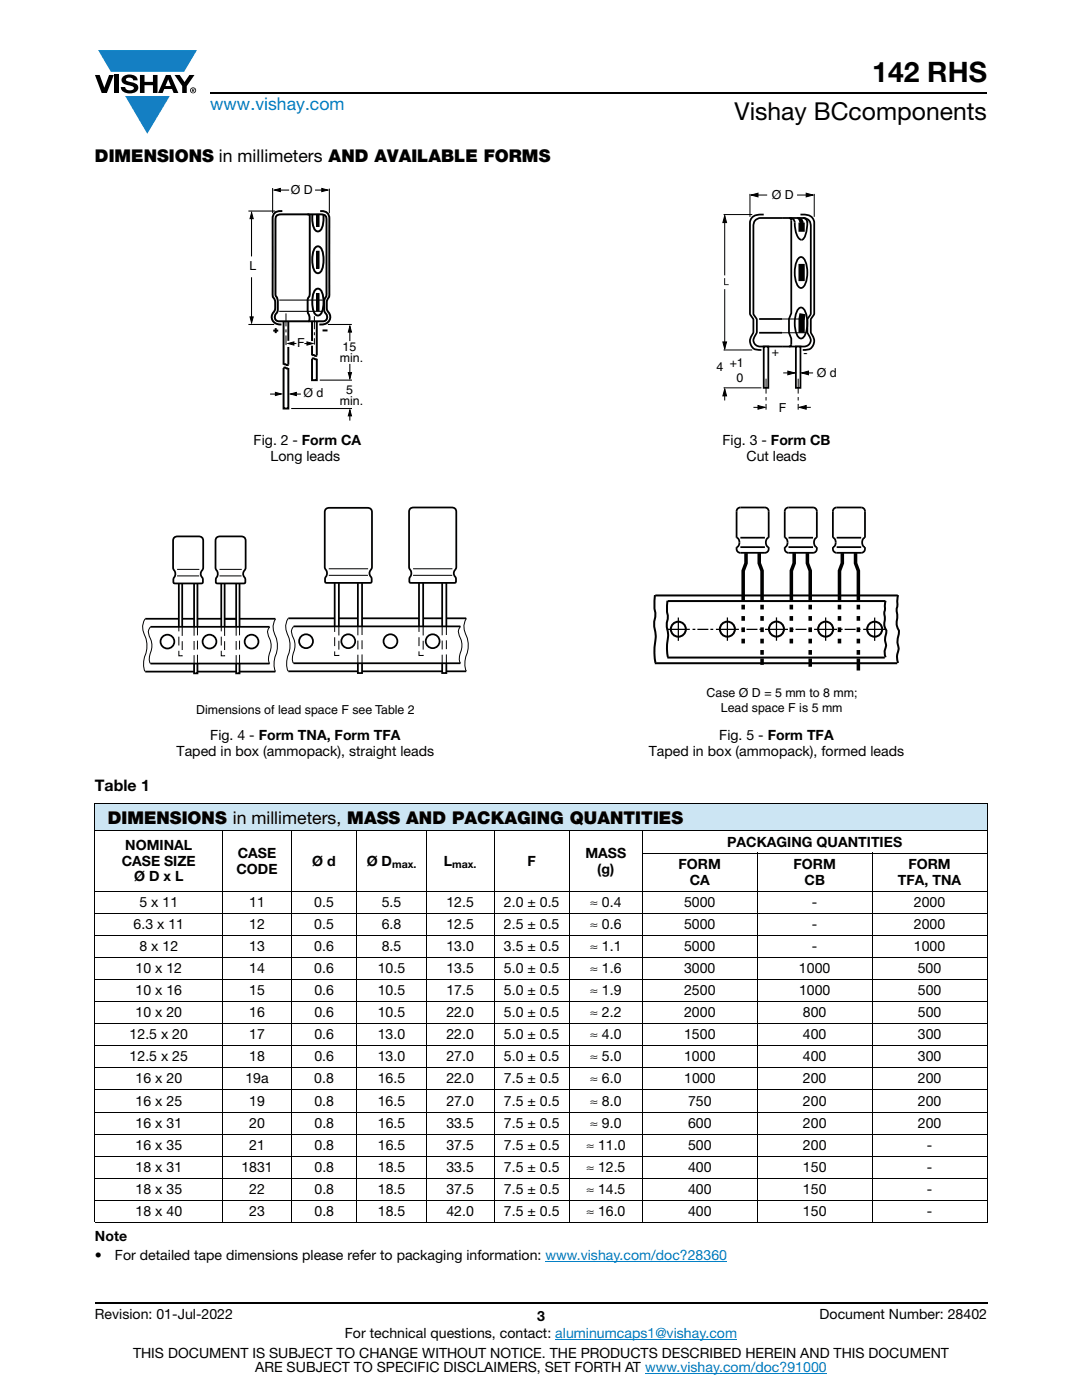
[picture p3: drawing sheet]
<svg xmlns="http://www.w3.org/2000/svg" width="216mm" height="279mm" viewBox="0 0 216 279" stroke-linecap="round" stroke-linejoin="round" font-family="sans-serif">
<g fill="#147fc3">
<path d="M19.6 10h19.7l-2.6 4.3h-1.1h-13.5z"/>
<path d="M25 19.2h8.9l-4.5 7.5z"/>
</g>
<g fill="#000">
<path d="M18.9 15h1l.9 2.5 1-2.5h.9l-1.4 3.6h-1zM22.9 15h.9v3.6h-.9zM24.6 15.3a2.1 2.1 0 0 1 2.8 .3l.1 .4h-.9a.79 .79 0 0 0-.7-.5 .79 .79 0 0 0-.8 .4l.3 .3 1 .2a1.08 1.08 0 0 1 1.2 1 1.08 1.08 0 0 1-1.1 1.2 1.73 1.73 0 0 1-2.4-1.2h.9a.96 .96 0 0 0 .8 .6 .96 .96 0 0 0 .9-.4 1.31 1.31 0 0 0-1.2-.6 1.03 1.03 0 0 1-1.1-.6 1.03 1.03 0 0 1 .2-1.1zM27.9 15h.9v1.3h1.7v-1.3h.9v3.6h-.9v-1.6h-1.7v1.6h-.9zM34.8 15h1.1l.9 1.4 1-1.4h1l-1.5 2.2v1.4h-.9v-1.4zM54.7 37.9l1.2-.3v.6zM64.2 37.6l1.2 .3-1.2 .3zM50.2 42.4l.3 1.2h-.6zM49.9 63.2h.6l-.3 1.2zM55 78.3l1.1 .3-1.1 .3zM57.5 68.6l1.1-.4v.7zM57.9 78.6l1.2-.3v.7z"/>
<path d="M61.3 68.2l1.2 .4-1.2 .3zM69.8 65.1l.3 1.2h-.6zM69.5 74.4h.6l-.3 1.2zM69.8 81.8l.3 1.2h-.6z"/>
<path d="M33.6 15.9l.5 1.3h-1.1zM33.1 15l-1.6 3.6h1l.3-.8h1.5l.3 .8h1l-1.6-3.6z"/>
<path d="M38.4 17.8h.2v.2h-.2zM38.3 17.7v.7h.1v-.3l.4 .3-.2-.3 .2-.2-.1-.2z"/>
<path d="M38.1 18a.46 .46 0 0 1 .9 0 .46 .46 0 0 1-.9 0zM37.9 18a.6 .6 0 0 0 1.2 0 .6 .6 0 0 0-1.2 0z"/>
</g>
<path d="M42 18.6h155M18.9 260h178.1" fill="none" stroke="#000" stroke-width=".36"/>
<path d="M108.8 251.7h36.3M110.8 267.3h36.3M128.7 274h36.3" fill="none" stroke="#007ec4" stroke-width=".2"/>
<g fill="none" stroke="#000" stroke-width=".39">
<path d="M55.3 43l.9-.2h8.3a.89 .89 0 0 1 .7 1.2l-.1 15a3.9 3.9 0 0 0-.2 3.4 .97 .97 0 0 1 .3 1.3 .97 .97 0 0 1-1.2 .4h-7.1a2.12 2.12 0 0 1-2-.4 1.33 1.33 0 0 1 .5-1.5v-.4a4.1 4.1 0 0 0-.4-2.8v-14.6a1.74 1.74 0 0 1 .3-1.4zM56.3 42.1a1.57 1.57 0 0 0-1.9 2v14.9a3.4 3.4 0 0 1-.1 3.8 1.6 1.6 0 0 0 1.9 2M61.3 42.8l.5 .1v.2v15.7a5.8 5.8 0 0 0-.3 3.8 1.29 1.29 0 0 1 0 1.5M62.3 42.8a4.5 4.5 0 0 0 .8 3.3 .84 .84 0 0 0 1.2-.7l.2-1.2v-1.4M62.8 49.5a.71 .71 0 0 1 1.2 0 5.5 5.5 0 0 1 0 4.7 .71 .71 0 0 1-1.2 0 5.5 5.5 0 0 1 0-4.7zM62.8 58a.71 .71 0 0 1 1.2 0 5.5 5.5 0 0 1 0 4.6 .71 .71 0 0 1-1.2 0 5.5 5.5 0 0 1 0-4.6zM63.9 42.1a1.53 1.53 0 0 1 1.8 2v15.1a3.2 3.2 0 0 0 .1 3.6 1.66 1.66 0 0 1-2.1 2M56.6 73.4h.9v8.1h-.9zM56.6 64.1v8.7h.9v-3.6M57.5 64.1v3.9M62.3 71.6l.3-.1 .5 .2 .1-.1v4.3h-.9zM62.3 64.1v4"/>
<path d="M63.2 64.1v6.8l-.1 .1-.5-.2-.3 .1v-1.9"/>
</g>
<path d="M63.4 42.8v2.4M63.4 50.1v3.4M63.4 58.6v3.4" fill="none" stroke="#000" stroke-width=".45"/>
<g fill="none" stroke="#000" stroke-width=".2">
<path d="M54.7 37.9l1.2-.3v.6zM64.2 37.6l1.2 .3-1.2 .3zM50.2 42.4l.3 1.2h-.6zM63.2 50.1h.5v3.4h-.5zM63.2 58.6h.5v3.4h-.5zM63.2 42.8h.5v2.4h-.5zM49.9 63.2h.6l-.3 1.2zM55 78.3l1.1 .3-1.1 .3zM57.1 62.5v2.6M57.1 65.7v.6M57.1 66.9v2M57.5 68.6l1.1-.4v.7z"/>
<path d="M57.9 78.6l1.2-.3v.7zM61.3 68.2l1.2 .4-1.2 .3zM62.7 63.1v2.6M62.7 66.3v.6M62.7 67.5v1.3M69.5 74.4h.6l-.3 1.2zM69.8 65.1l.3 1.2h-.6zM69.8 81.8l.3 1.2h-.6z"/>
</g>
<g fill="none" stroke="#000" stroke-width=".21">
<path d="M54.4 37.5v5M55 37.9h2.7M62.9 37.9h2.1M65.7 37.6v5M49.6 42.1h5.3M50.2 42.7v8.5M50.2 55.3v8.8M55.7 59.9h8.7M49.6 64.8h5.1M53.9 78.6h2M55.7 62.1h8.7M57.9 68.6h1.2"/>
<path d="M58.1 78.6h1.9M60.7 68.6h1.3M63.8 75.9h6.4M65.4 64.8h4.8M69.8 65.2v2.9M69.8 72.6v2.9M58.1 81.5h12.1M69.8 82v1.9"/>
</g>
<path d="M54.5 66h1M55 65.5v1M64.4 65.9h1" fill="none" stroke="#000" stroke-width=".4"/>
<path d="M152.4 42.8h-.4a1.93 1.93 0 0 0-2.4 2.3v16.5a2.05 2.05 0 0 0 .7 2.1v1.4a2.84 2.84 0 0 1-.6 2.4 1.83 1.83 0 0 0 2.2 2.3M156.1 43.5h-3.6a1.65 1.65 0 0 0-2.2 2v16.1a2.05 2.05 0 0 0 .7 2.1v1.4a2.75 2.75 0 0 1-.6 2.4 1.32 1.32 0 0 0 1.6 1.7h4.1" fill="none" stroke="#000" stroke-width=".35"/>
<path d="M152.4 69.2h.9v8.2h-.9z" fill="#fff"/>
<path d="M156.1 43.5h3.5a1.65 1.65 0 0 1 2.2 2v16.1a2.05 2.05 0 0 1-.7 2.1v1.4a2.75 2.75 0 0 0 .6 2.4 1.32 1.32 0 0 1-1.6 1.7h-4M157.4 43.5l.3 .1 .2 .4v18.5l-.5 1.2v2.7l.5 1.2v1.1l-.2 .4-.3 .1M159.7 42.8h.4a1.93 1.93 0 0 1 2.4 2.3v16.5a2.05 2.05 0 0 1-.7 2.1v1.4a2.84 2.84 0 0 0 .6 2.4 1.83 1.83 0 0 1-2.2 2.3M151.5 63.7h4.6M151.5 66.4h4.6M152.4 69.2h.9v8.2h-.9z" fill="none" stroke="#000" stroke-width=".35"/>
<path d="M158.8 69.2h.9v8.2h-.9z" fill="#fff"/>
<g fill="none" stroke="#000" stroke-width=".35">
<path d="M157.7 43.5a.92 .92 0 0 1 .9 .9v.8a2.62 2.62 0 0 0 1.4 2.7 1.54 1.54 0 0 0 .8-1.4l.3-2.3M159.5 51.4l.3-.1a1.67 1.67 0 0 1 1.1 1.5 5.4 5.4 0 0 1-.7 4.6l-.4 .1a1.67 1.67 0 0 1-1.1-1.6 5.4 5.4 0 0 1 .8-4.5zM160.2 43.5a.92 .92 0 0 1 .9 .9M158.8 69.2h.9v8.2h-.9zM159.5 61.5l.3-.1a1.67 1.67 0 0 1 1.1 1.5 5.4 5.4 0 0 1-.7 4.5l-.4 .2a1.67 1.67 0 0 1-1.1-1.6 5.4 5.4 0 0 1 .8-4.5zM34.8 107.3l.7-.2h3.7a1.01 1.01 0 0 1 1.3 .8v5.6a1.28 1.28 0 0 0 0 2v.7l-.4 .2h-5.4a1.46 1.46 0 0 1 .3-1.6 1.43 1.43 0 0 0-.4-1.3l-.1-5.6zM35.7 116.4v8.7M36.4 116.4v8.7M38.7 116.5v8.6M39.4 116.5v8.6M43.2 107.3l.7-.2h3.8a1.01 1.01 0 0 1 1.3 .8v5.6a1.28 1.28 0 0 0-.1 2v.7l-.3 .2h-5.4a1.46 1.46 0 0 1 .2-1.6 1.43 1.43 0 0 0-.4-1.3v-5.6zM44.2 116.4v8.7"/>
<path d="M44.8 116.4v8.7M47.1 116.5v8.6M47.8 116.5v8.6M65 101.6a9.9 9.9 0 0 1 3.7-.3h3.4a2.18 2.18 0 0 1 2.1 .5v11.6a1.29 1.29 0 0 0-.1 1.9l.1 .8-.4 .2h-8.8a1.46 1.46 0 0 1 .2-1.6 1.44 1.44 0 0 0-.4-1.3v-11.2zM66.8 116.3v8.8M67.6 116.3v8.8M71.4 116.4v8.7M72.2 116.4v8.6M81.9 101.5a9.9 9.9 0 0 1 3.6-.2h3.4a2.18 2.18 0 0 1 2.1 .5v11.6a1.29 1.29 0 0 0 0 1.9v.8l-.4 .2h-8.8a1.46 1.46 0 0 1 .2-1.6 1.44 1.44 0 0 0-.3-1.3l-.1-11.3zM83.6 116.3v8.8M84.4 116.3v8.8M88.2 116.4v8.7"/>
<path d="M89.1 116.4v8.6M29 134h9.7M29 123.5h6.7M30 132.4h23.8M30 125.1h23.8M36.4 123.5h2.3M38.7 132.4v2h.7v-2M39.4 134h7.7M39.4 123.5h4.7M44.8 123.5h2.3M47.1 132.4v2h.7v-2M47.9 123.5h7"/>
<path d="M47.9 134h7M57.5 134h13.9M57.5 123.4h9.3M58.6 132.4h33.3M58.6 125h33.3M67.6 123.4h3.8M71.4 132.4v1.9h.8v-1.9M72.2 134h16M72.3 123.4h11.3M84.4 123.4h3.8M88.2 132.4v1.9h.9v-1.9M89.1 123.4h3.9"/>
<path d="M89.1 134h3.9"/>
<circle cx="33.4" cy="128" r="1.38"/>
<circle cx="41.8" cy="128" r="1.38"/>
<circle cx="50.2" cy="128" r="1.38"/>
<circle cx="61.1" cy="128" r="1.38"/>
<circle cx="69.5" cy="128" r="1.38"/>
<circle cx="77.9" cy="128" r="1.38"/>
<circle cx="86.3" cy="128" r="1.38"/>
</g>
<g fill="none" stroke="#000" stroke-width=".2">
<path d="M149.6 38.7v4.6M149.9 38.9h3.2M149.9 38.9l1.3-.3v.7zM159 38.9h3.2M160.9 38.6l1.3 .3-1.3 .4zM162.5 38.7v4.6M144.4 42.8h5.7M144.6 43v12M144.6 43l.4 1.4h-.8zM144.6 57.7v11.9M144.2 68.2h.8l-.4 1.4zM144.4 69.8h5.7"/>
<path d="M144.4 77.4h7.5M144.6 77.6v2.3M144.6 77.6l.4 1.4h-.8zM152.9 75.6v3M152.9 79.2v.7M156.1 63.7h4.5M156.1 66.4h4.5M156.3 74.4h2.3M157.2 74.1l1.4 .3-1.4 .4zM159.3 75.6v3M159.3 79.2v.7M160 74.4l1.3-.3v.7z"/>
<path d="M160 74.4h2.2M150.3 81.3h2.3M151.2 80.9l1.4 .4-1.4 .4zM152.9 80.6v1.2M159.3 80.6v1.2M159.5 81.3l1.4-.4v.8zM159.5 81.3h2.3M35.3 114.9h4.4M35.3 113.6h4.5M43.8 114.9h4.4M43.8 113.6h4.4M65.6 114.8h7.8"/>
<path d="M65.6 113.5h7.9M82.4 114.8h7.8M82.4 113.5h7.9M28.9 123.5a3.4 3.4 0 0 0 .1 3.6 5.4 5.4 0 0 1-.2 4.2l-.1 .5a3.7 3.7 0 0 0 .2 2.2M30 125.1a1.97 1.97 0 0 0 .1 2.5 3.9 3.9 0 0 1-.2 3 2.14 2.14 0 0 0 .1 1.8M53.8 125.1a1.97 1.97 0 0 0 .1 2.5 3.9 3.9 0 0 1-.2 3 2.14 2.14 0 0 0 .1 1.8M55 123.5a3.4 3.4 0 0 0 0 3.6 5.4 5.4 0 0 1-.2 4.2l-.1 .5a3.7 3.7 0 0 0 .3 2.2M57.5 123.4a3.4 3.4 0 0 0 0 3.6 5.4 5.4 0 0 1-.1 4.2l-.2 .6a3.7 3.7 0 0 0 .3 2.1M58.6 125a1.97 1.97 0 0 0 0 2.5 3.9 3.9 0 0 1-.1 3.1 2.15 2.15 0 0 0 .1 1.8M91.9 125a1.97 1.97 0 0 0 0 2.5 3.9 3.9 0 0 1-.1 3.1 2.15 2.15 0 0 0 .1 1.8M93.1 123.4a3.4 3.4 0 0 0 0 3.6 5.4 5.4 0 0 1-.2 4.2l-.1 .6a3.7 3.7 0 0 0 .3 2.1"/>
</g>
<path d="M160 44.4v1.9M160 52.7v3.4M160.1 62.6l-.1 1.1v2.7" fill="none" stroke="#000" stroke-width="1.2" stroke-linecap="butt"/>
<path d="M159.1 43.5a.92 .92 0 0 1 .6 .9M159.5 43.6a.94 .94 0 0 1 .7 .9M133.2 119.9l-.1 1.9a5.1 5.1 0 0 1-.1 2.9 9.4 9.4 0 0 1 .1 4.3l.2 2.1M133.2 120h43.4M176.7 119.9l-.3 2.3 .2 1.2a2.79 2.79 0 0 0 .3 2.5v.2a4.3 4.3 0 0 0-.1 2.8l-.3 1 .2 1.3M133.2 131.2h43.4" fill="none" stroke="#000" stroke-width=".4"/>
<path d="M149.9 38.9l1.3-.3v.7zM160.9 38.6l1.3 .3-1.3 .4zM144.6 43l.4 1.4h-.8zM144.5 55.5h.2v1.2h.7v.2h-.9zM159.5 43.6a.94 .94 0 0 1 .7 .9zM144.6 77.6l.4 1.4h-.8zM144.2 68.2h.8l-.4 1.4zM157.2 74.1l1.4 .3-1.4 .4zM160 74.4l1.3-.3v.7zM151.2 80.9l1.4 .4-1.4 .4zM159.5 81.3l1.4-.4v.8z" fill="#000"/>
<path d="M159.7 43.8l.3 .7" fill="none" stroke="#000" stroke-width=".71" stroke-linecap="butt"/>
<path d="M36.4 125.1v5.8h-.7v-5.8M38.7 125.1v7.3M39.4 132.4v-7.3M44.8 125.1v5.8h-.6v-5.8M47.1 125.1v7.3M47.8 132.4v-7.3M67.6 125.1v5.7h-.8v-5.7M71.4 125v7.4M72.2 132.4v-7.3M84.4 125.1v5.7h-.8v-5.7M88.2 125v7.4M89.1 132.4v-7.3" fill="none" stroke="#000" stroke-width=".2" stroke-dasharray="1.8 1.1" stroke-linecap="butt"/>
<circle cx="154.9" cy="125.5" r="1.5" fill="#fff"/>
<circle cx="154.9" cy="125.5" r="1.5" fill="none" stroke="#000" stroke-width=".4"/>
<path d="M154.9 123.2v4.7" fill="none" stroke="#000" stroke-width=".25"/>
<circle cx="164.7" cy="125.6" r="1.5" fill="#fff"/>
<circle cx="164.7" cy="125.6" r="1.5" fill="none" stroke="#000" stroke-width=".4"/>
<path d="M164.7 123.2v4.7" fill="none" stroke="#000" stroke-width=".25"/>
<circle cx="174.5" cy="125.6" r="1.5" fill="#fff"/>
<circle cx="174.5" cy="125.6" r="1.5" fill="none" stroke="#000" stroke-width=".4"/>
<path d="M174.5 123.2v4.7" fill="none" stroke="#000" stroke-width=".25"/>
<circle cx="145.1" cy="125.6" r="1.5" fill="#fff"/>
<circle cx="145.1" cy="125.6" r="1.5" fill="none" stroke="#000" stroke-width=".4"/>
<path d="M145.1 123.2v4.7" fill="none" stroke="#000" stroke-width=".25"/>
<circle cx="135.4" cy="125.6" r="1.5" fill="#fff"/>
<g fill="none" stroke="#000" stroke-width=".4">
<path d="M130.7 118.8a11.4 11.4 0 0 0 .1 3.9 7.1 7.1 0 0 0 0 4l-.2 3.2 .2 2.3M130.8 118.8h48.3M179.2 118.8l-.1 1.9a4.1 4.1 0 0 0 0 2.3 3.6 3.6 0 0 0 .3 2.9v.3a5.2 5.2 0 0 0-.1 3.3 3.9 3.9 0 0 0-.1 2.8M130.7 132.4h48.3"/>
<circle cx="135.4" cy="125.6" r="1.5"/>
</g>
<g fill="none" stroke="#000" stroke-width=".25">
<path d="M133.1 125.6h4.5M135.4 123.2v4.7M138.2 125.6h.6M139.2 125.6h2.1M141.8 125.6h.5M142.9 125.6h4.5M148 125.6h.5M148.9 125.6h2.2M151.5 125.6h.6M152.6 125.6h4.6M157.8 125.6h.5M158.7 125.6h2.2"/>
<path d="M161.3 125.6h.6M162.4 125.6h4.6M167.6 125.6h.5M168.5 125.6h2.2M171.1 125.6h.6M172.2 125.6h4.6"/>
</g>
<path d="M147.2 101.5l.5-.2h4.9a.75 .75 0 0 1 .8 .7v5.3a1.07 1.07 0 0 0 0 1.9 .87 .87 0 0 1-.8 1.1h-4.9a.84 .84 0 0 1-.7-1.1 1.07 1.07 0 0 0 0-1.9v-5.3zM147.7 109.2h4.9M147.7 107.3h4.9M156.8 101.5l.5-.2h4.9a.75 .75 0 0 1 .8 .7v5.3a1.07 1.07 0 0 0 0 1.9 .87 .87 0 0 1-.8 1.1h-4.9a.84 .84 0 0 1-.7-1.1 1.07 1.07 0 0 0 0-1.9v-5.3zM157.3 109.2h4.9M157.3 107.3h4.9M166.4 101.5l.5-.2h4.9a.75 .75 0 0 1 .8 .7v5.3a1.07 1.07 0 0 0 0 1.9 .87 .87 0 0 1-.8 1.1h-4.9a.84 .84 0 0 1-.7-1.1 1.07 1.07 0 0 0 0-1.9v-5.3zM166.9 109.2h4.9M166.9 107.3h4.9" fill="none" stroke="#000" stroke-width=".35"/>
<g fill="none" stroke="#000" stroke-width=".71" stroke-linecap="butt">
<path d="M148.9 110.4v2l-.6 1.5v6M151.5 110.4v2l.6 1.5v6M158.5 110.4v2l-.6 1.5v6M161.1 110.4v2l.6 1.5v6M168.1 110.4v2l-.6 1.5v6M170.7 110.4v2l.6 1.5v6M148.3 120.7v.9M148.3 122.9v1M148.3 125.2v1M148.3 127.5v.9M152.1 129.7v1M152.1 131.4v1.3"/>
<path d="M152.1 120.7v.9M152.1 122.9v1M152.1 125.2v1M152.1 127.5v.9M157.9 120.7v.9M157.9 122.9v1M157.9 125.2v1M157.9 127.5v.9M161.7 120.7v.9M161.7 122.9v1M161.7 125.2v.9M161.7 127.5v.9"/>
<path d="M161.7 129.7v1M161.7 131.4v1.7M167.5 120.7v.9M167.5 122.9v1M167.5 125.2v.9M167.5 127.5v.9M171.3 120.7v.9M171.3 122.9v1M171.3 125.2v.9M171.3 127.5v.9M171.3 129.7v1M171.3 131.4v2.4"/>
</g>
<path d="M18.9 160.3h178.1v5.5h-178.1z" fill="#cce5f3"/>
<g fill="none" stroke="#000" stroke-width=".2">
<path d="M18.9 160.3h178.1M18.9 165.8h178.1M18.9 177.8h178.1M18.9 160.4v83.5M44.5 165.8v78.3M58.1 165.8v78.3M71.2 165.8v78.3M85 165.8v78.3M98.6 165.8v78.3M113.6 165.8v78.3M128.1 170.2h68.9M128.2 165.8v78.3"/>
<path d="M151.1 170.2v73.9M174 170.2v73.9M197 160.4v83.5M18.9 182.2h178.1M18.9 186.6h178.1M18.9 191.1h178.1M18.9 195.5h178.1M18.9 199.9h178.1M18.9 204.3h178.1M18.9 208.7h178.1M18.9 213.1h178.1M18.9 217.5h178.1"/>
<path d="M18.9 221.9h178.1M18.9 226.3h178.1M18.9 230.8h178.1M18.9 235.2h178.1M18.9 239.6h178.1M18.9 244h178.1"/>
</g>
<text font-size="5.6" x="174.1" y="16.4">142 RHS</text>
<text font-size="4.9" x="146.6" y="24">Vishay BCcomponents</text>
<text font-size="3.5" fill="#007ec4" x="42" y="21.9">www.vishay.com</text>
<g font-size="3.5">
<text x="18.9" y="32.3">DIMENSIONS in millimeters AND AVAILABLE FORMS</text>
<text x="21.5" y="164.4">DIMENSIONS in millimeters, MASS AND PACKAGING QUANTITIES</text>
</g>
<text font-size="3.2" x="18.9" y="157.9">Table 1</text>
<g font-size="2.8">
<text x="50.6" y="88.9">Fig. 2 - Form CA</text>
<text x="144.2" y="88.9">Fig. 3 - Form CB</text>
<text x="54" y="92.1">Long leads</text>
<text x="148.9" y="92.1">Cut leads</text>
<text x="42" y="147.7">Fig. 4 - Form TNA, Form TFA</text>
<text x="143.5" y="147.7">Fig. 5 - Form TFA</text>
<text x="35.2" y="150.9">Taped in box (ammopack), straight leads</text>
<text x="129.5" y="150.9">Taped in box (ammopack), formed leads</text>
<text x="24.3" y="172.7">CASE SIZE</text>
<text x="25" y="169.6">NOMINAL</text>
<text x="47.4" y="171.2">CASE</text>
<text x="62.3" y="172.7">Ø d</text>
<text x="73.2" y="172.7">Ø D</text>
<text x="88.5" y="172.7">L</text>
<text x="105.3" y="172.7">F</text>
<text x="116.8" y="171.2">MASS</text>
<text x="135.4" y="173.4">FORM</text>
<text x="145.1" y="169">PACKAGING QUANTITIES</text>
<text x="158.3" y="173.4">FORM</text>
<text x="181.3" y="173.4">FORM</text>
<text x="26.8" y="175.9">Ø D x L</text>
<text x="47.2" y="174.3">CODE</text>
<text x="119.2" y="174.3">(g)</text>
<text x="137.6" y="176.5">CA</text>
<text x="160.5" y="176.5">CB</text>
<text x="179.2" y="176.5">TFA, TNA</text>
<text x="26.7" y="185.4">6.3 x 11</text>
<text x="27.8" y="181">5 x 11</text>
<text x="49.7" y="181">11</text>
<text x="49.7" y="185.4">12</text>
<text x="62.7" y="181">0.5</text>
<text x="62.7" y="185.4">0.5</text>
<text x="76.2" y="181">5.5</text>
<text x="76.2" y="185.4">6.8</text>
<text x="89.1" y="181">12.5</text>
<text x="89.1" y="185.4">12.5</text>
<text x="100.5" y="181">2.0 ± 0.5</text>
<text x="100.5" y="185.4">2.5 ± 0.5</text>
<text x="117.8" y="185.4">≈ 0.6</text>
<text x="117.8" y="181">≈ 0.4</text>
<text x="136.5" y="185.4">5000</text>
<text x="136.5" y="181">5000</text>
<text x="162" y="185.4">-</text>
<text x="162" y="181">-</text>
<text x="182.4" y="185.4">2000</text>
<text x="182.4" y="181">2000</text>
<text x="27.8" y="189.8">8 x 12</text>
<text x="49.7" y="189.8">13</text>
<text x="62.7" y="189.8">0.6</text>
<text x="76.2" y="189.8">8.5</text>
<text x="89.1" y="189.8">13.0</text>
<text x="100.5" y="189.8">3.5 ± 0.5</text>
<text x="117.8" y="189.8">≈ 1.1</text>
<text x="136.5" y="189.8">5000</text>
<text x="162" y="189.8">-</text>
<text x="182.4" y="189.8">1000</text>
<text x="27.1" y="194.2">10 x 12</text>
<text x="49.7" y="194.2">14</text>
<text x="62.7" y="194.2">0.6</text>
<text x="75.4" y="194.2">10.5</text>
<text x="89.1" y="194.2">13.5</text>
<text x="100.5" y="194.2">5.0 ± 0.5</text>
<text x="117.8" y="194.2">≈ 1.6</text>
<text x="136.5" y="194.2">3000</text>
<text x="159.4" y="194.2">1000</text>
<text x="183.1" y="194.2">500</text>
<text x="27.1" y="198.6">10 x 16</text>
<text x="27.1" y="203">10 x 20</text>
<text x="49.7" y="198.6">15</text>
<text x="49.7" y="203">16</text>
<text x="62.7" y="198.6">0.6</text>
<text x="62.7" y="203">0.6</text>
<text x="75.4" y="198.6">10.5</text>
<text x="75.4" y="203">10.5</text>
<text x="89.1" y="198.6">17.5</text>
<text x="89.1" y="203">22.0</text>
<text x="100.5" y="198.6">5.0 ± 0.5</text>
<text x="100.6" y="203">5.0 ± 0.5</text>
<text x="117.8" y="198.6">≈ 1.9</text>
<text x="117.8" y="203">≈ 2.2</text>
<text x="136.5" y="198.6">2500</text>
<text x="136.5" y="203">2000</text>
<text x="159.4" y="198.6">1000</text>
<text x="160.2" y="203">800</text>
<text x="183.1" y="198.6">500</text>
<text x="183.1" y="203">500</text>
<text x="25.9" y="207.4">12.5 x 20</text>
<text x="49.7" y="207.4">17</text>
<text x="62.7" y="207.4">0.6</text>
<text x="75.4" y="207.4">13.0</text>
<text x="89.1" y="207.4">22.0</text>
<text x="100.6" y="207.4">5.0 ± 0.5</text>
<text x="117.8" y="207.4">≈ 4.0</text>
<text x="136.5" y="207.4">1500</text>
<text x="160.2" y="207.4">400</text>
<text x="183.1" y="207.4">300</text>
<text x="25.9" y="211.8">12.5 x 25</text>
<text x="49.7" y="211.8">18</text>
<text x="62.7" y="211.8">0.6</text>
<text x="75.4" y="211.8">13.0</text>
<text x="89.1" y="211.8">27.0</text>
<text x="100.6" y="211.8">5.0 ± 0.5</text>
<text x="117.8" y="211.8">≈ 5.0</text>
<text x="136.5" y="211.8">1000</text>
<text x="160.2" y="211.8">400</text>
<text x="183.1" y="211.8">300</text>
<text x="27.1" y="216.2">16 x 20</text>
<text x="27.1" y="220.6">16 x 25</text>
<text x="49" y="216.2">19a</text>
<text x="49.7" y="220.6">19</text>
<text x="62.7" y="216.2">0.8</text>
<text x="62.7" y="220.6">0.8</text>
<text x="75.4" y="216.2">16.5</text>
<text x="75.4" y="220.6">16.5</text>
<text x="89.1" y="216.2">22.0</text>
<text x="89.1" y="220.6">27.0</text>
<text x="100.5" y="216.2">7.5 ± 0.5</text>
<text x="100.6" y="220.6">7.5 ± 0.5</text>
<text x="117.8" y="216.2">≈ 6.0</text>
<text x="117.8" y="220.6">≈ 8.0</text>
<text x="136.5" y="216.2">1000</text>
<text x="137.3" y="220.6">750</text>
<text x="160.2" y="216.2">200</text>
<text x="160.2" y="220.6">200</text>
<text x="183.1" y="216.2">200</text>
<text x="183.1" y="220.6">200</text>
<text x="27.1" y="225">16 x 31</text>
<text x="49.7" y="225">20</text>
<text x="62.7" y="225">0.8</text>
<text x="75.4" y="225">16.5</text>
<text x="89.1" y="225">33.5</text>
<text x="100.6" y="225">7.5 ± 0.5</text>
<text x="117.8" y="225">≈ 9.0</text>
<text x="137.3" y="225">600</text>
<text x="160.2" y="225">200</text>
<text x="183.1" y="225">200</text>
<text x="27.1" y="233.9">18 x 31</text>
<text x="27.1" y="229.4">16 x 35</text>
<text x="48.2" y="233.9">1831</text>
<text x="49.7" y="229.4">21</text>
<text x="62.7" y="229.4">0.8</text>
<text x="62.7" y="233.9">0.8</text>
<text x="75.4" y="229.4">16.5</text>
<text x="75.4" y="233.9">18.5</text>
<text x="89.1" y="229.4">37.5</text>
<text x="89.1" y="233.9">33.5</text>
<text x="100.6" y="229.4">7.5 ± 0.5</text>
<text x="100.6" y="233.9">7.5 ± 0.5</text>
<text x="117" y="233.9">≈ 12.5</text>
<text x="117" y="229.4">≈ 11.0</text>
<text x="137.3" y="233.9">400</text>
<text x="137.3" y="229.4">500</text>
<text x="160.2" y="233.9">150</text>
<text x="160.2" y="229.4">200</text>
<text x="184.9" y="233.9">-</text>
<text x="184.9" y="229.4">-</text>
<text x="27.1" y="238.3">18 x 35</text>
<text x="49.7" y="238.3">22</text>
<text x="62.7" y="238.3">0.8</text>
<text x="75.4" y="238.3">18.5</text>
<text x="89.1" y="238.3">37.5</text>
<text x="100.6" y="238.3">7.5 ± 0.5</text>
<text x="117" y="238.3">≈ 14.5</text>
<text x="137.3" y="238.3">400</text>
<text x="160.2" y="238.3">150</text>
<text x="184.9" y="238.3">-</text>
<text x="27.1" y="242.7">18 x 40</text>
<text x="49.7" y="242.7">23</text>
<text x="62.7" y="242.7">0.8</text>
<text x="75.4" y="242.7">18.5</text>
<text x="89.1" y="242.7">42.0</text>
<text x="100.6" y="242.7">7.5 ± 0.5</text>
<text x="117" y="242.7">≈ 16.0</text>
<text x="137.3" y="242.7">400</text>
<text x="160.2" y="242.7">150</text>
<text x="184.9" y="242.7">-</text>
<text x="18.9" y="247.6">Note</text>
<text x="18.9" y="251.5">•</text>
<text x="22.9" y="251.5">For detailed tape dimensions please refer to packaging information: www.vishay.com/doc?28360</text>
<text x="18.9" y="263.3">Revision: 01-Jul-2022</text>
<text x="107.2" y="263.6">3</text>
<text x="163.6" y="263.3">Document Number: 28402</text>
<text x="68.8" y="267.1">For technical questions, contact: aluminumcaps1@vishay.com</text>
<text x="26.5" y="271">THIS DOCUMENT IS SUBJECT TO CHANGE WITHOUT NOTICE. THE PRODUCTS DESCRIBED HEREIN AND THIS DOCUMENT</text>
<text x="50.9" y="273.8">ARE SUBJECT TO SPECIFIC DISCLAIMERS, SET FORTH AT www.vishay.com/doc?91000</text>
</g>
<g font-size="2.5">
<text x="58" y="38.6">Ø D</text>
<text x="154" y="39.8">Ø D</text>
<text x="49.8" y="54">L</text>
<text x="59.3" y="69.2">F</text>
<text x="68.4" y="70.1">15</text>
<text x="154" y="71">+</text>
<text x="160.3" y="71.2">-</text>
<text x="67.8" y="72.2">min.</text>
<text x="143" y="74">4</text>
<text x="145.6" y="73.2">+1</text>
<text x="147" y="76.1">0</text>
<text x="163" y="75.3">Ø d</text>
<text x="60.5" y="79.3">Ø d</text>
<text x="67.8" y="80.8">min.</text>
<text x="69" y="78.6">5</text>
<text x="155.4" y="82.3">F</text>
<text x="39.2" y="142.4">Dimensions of lead space F see Table 2</text>
<text x="141" y="139.2">Case Ø D = 5 mm to 8 mm;</text>
<text x="143.8" y="142.1">Lead space F is 5 mm</text>
</g>
<g font-size="2.1">
<text x="78.2" y="173.2">max.</text>
<text x="90.2" y="173.2">max.</text>
</g>
</svg>
